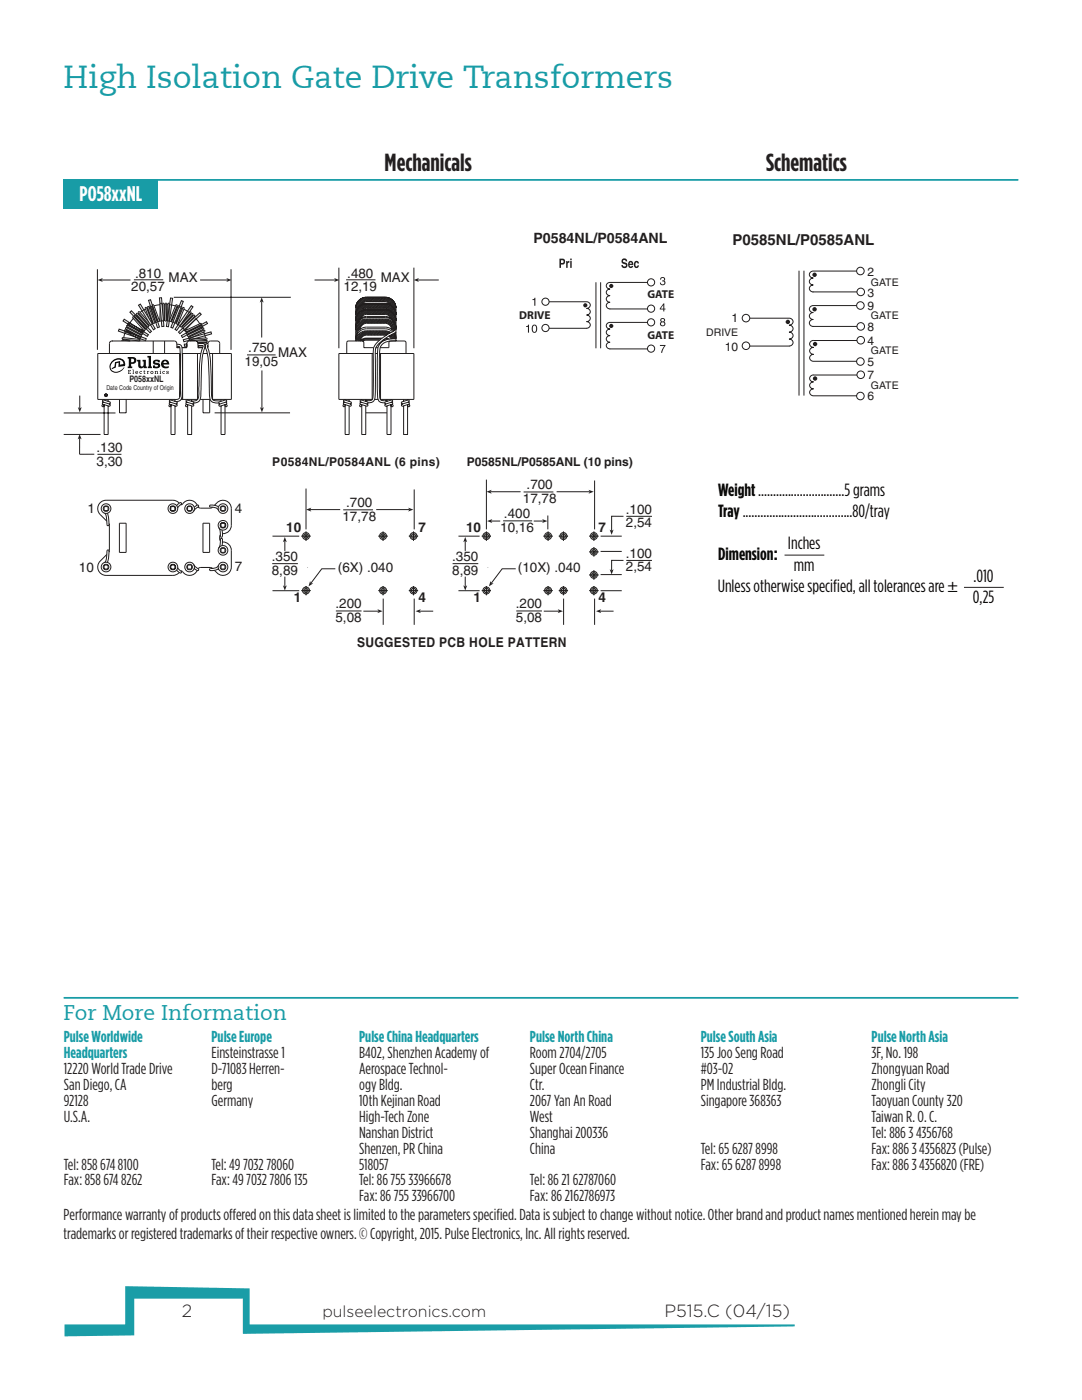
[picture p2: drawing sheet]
<svg xmlns="http://www.w3.org/2000/svg" width="216mm" height="279mm" viewBox="0 0 216 279" stroke-linecap="round" stroke-linejoin="round" font-family="sans-serif">
<path d="M12.9 264.3h12.1v-7.6l24.8 .4v7.2h108.8v.4l-110.1 1.5v-7h-21.7v7.3l-13.9 .2z" fill="#1a9da7"/>
<path d="M12.7 199.1h190.5" fill="none" stroke="#189ca6" stroke-width=".35"/>
<path d="M12.7 35.7h18.8v6h-18.8z" fill="#189ca6"/>
<path d="M28.4 35.9h174.8" fill="none" stroke="#189ca6" stroke-width=".35"/>
<g fill="none" stroke="#211e1e" stroke-width=".2">
<path d="M72.2 59.6l-1 1M72.7 59.4l-1.7 1.7M73 59.4l-2 2M73.1 59.4h3.8l-.9 .8M73.1 59.3h3.8M73.3 59.4l-2.3 2.3M73.6 59.4l-.9 .9M73.9 59.4l-.9 .8M74.2 59.4l-.9 .8M74.5 59.4l-.9 .8M74.8 59.4l-.9 .8M75.1 59.4l-.9 .8"/>
<path d="M75.4 59.4l-.9 .8M75.7 59.4l-.9 .8M76 59.4l-.9 .8M76.3 59.4l-.9 .8M76.6 59.4l-.9 .8M77.1 59.4l-.8 .8M77.4 59.4l-.8 .8M77.6 59.5l-.7 .7h-3.8M77.8 59.6l-.7 .7M78 59.7l-.6 .6M78.2 59.8l-.6 .6M78.3 60l-.6 .6"/>
<path d="M27.8 62.2l2.2 2.5v.2h-.2M29 61.5l1.1 3.2M29.3 61.4l1.1 3.1M29.4 61.3l1.2 3.2M29.7 61.3l1.1 3M30 61.3l-.2 .1M30.2 61.1l-.1-.1-.2 .1M71 63.8h.1M71 64.9v.1M71 63.4v.1M71 67h.1M71 62.2v.1"/>
<path d="M71.1 64.5l-.1 .2M71.2 63l-.2 .2M71.2 66.5l-.2 .2M71.2 61.8l-.2 .2M71.8 66.5l-.4 .4M71.8 62.3l-.4 .4M71.9 64.1l-.5 .4M71.9 67.9l-.2 .2M71.9 65.5l-.9 .9M72 61l-.7 .7M72.5 66.1l-1.4 1.4M72.5 62l-1.4 1.4"/>
<path d="M72.5 63.8l-1.4 1.3M72.5 60.8l-1.4 1.4M72.8 66l-1.8 1.9M72.8 61.9l-1.8 1.9M72.8 63.7l-1.8 1.8M72.9 60.7l-1.9 1.9M73.1 60.7h3.8M73.1 64.5h3.8M73.1 63.7h3.8M73.1 62.8h3.8M73.1 61.5h3.8M73.1 66.9h3.8"/>
<path d="M73.1 60.6h3.8M73.1 61.7h3.8M73.1 61.8h3.8M73.1 63.2h3.8M73.1 63.4h3.8M73.1 65.3h3.8M73.1 65.6h3.8M73.2 63.7l-2.2 2.1M73.2 60.7l-2.2 2.2M73.4 66l-2 2.1M73.5 63.7l-2.5 2.4M73.5 61.9l-2.5 2.5"/>
<path d="M73.5 60.7l-1.1 1.1M73.7 66l-.9 .9M73.7 63.7l-.8 .8M73.7 61.9l-.9 .9M73.8 60.7l-.9 .9M74 66l-.8 .9M74 61.9l-.8 .9M74 63.7l-.8 .8M74.1 60.7l-.9 .8M74.3 66l-.8 .9M74.3 61.9l-.8 .9M74.3 63.7l-.8 .8"/>
<path d="M74.4 60.7l-.9 .8M74.6 66l-.8 .9M74.6 63.7l-.8 .8M74.6 61.9l-.8 .9M74.7 60.7l-.9 .8M74.9 66l-.8 .9M74.9 61.9l-.8 .9M74.9 63.7l-.8 .8M75 60.7l-.9 .8M75.2 66l-.8 .9M75.2 61.9l-.8 .9M75.2 63.7l-.8 .8"/>
<path d="M75.3 60.7l-.9 .8M75.5 66l-.9 .9M75.5 63.7l-.8 .8M75.5 61.9l-.9 .9M75.6 60.7l-.9 .8M75.7 70.5h6.9M75.8 66l-.9 .9M75.8 61.9l-.9 .9M75.8 63.7l-.8 .8M75.8 69.4h1.8M75.8 69.4l-.1 2.2v6.4a3 3 0 0 0 .3 1.9l.8 .1M75.8 60.7l-.8 .8"/>
<path d="M75.9 79.7h6.7M76.1 66l-.9 .9M76.1 61.9l-.9 .9M76.1 63.7l-.9 .8M76.1 60.7l-.8 .8M76.4 66l-.9 .9M76.4 63.7l-.9 .8M76.4 61.9l-.9 .9M76.4 67.9h.5M76.4 60.7l-.8 .8M76.7 66l-.9 .9M76.7 61.9l-.9 .9"/>
<path d="M76.7 63.7l-.9 .8M76.7 60.7l-.8 .8M76.9 66h-3.7l-2.1 2.1M76.9 61.9h-3.7l-2.2 2.2M77 61.9l-.9 .9M77 66l-.9 .9M77 63.7l-.9 .8M77 60.7l-.8 .8M77.2 61.9l-.8 .9M77.2 66.1l-.8 .8M77.2 63.7l-.8 .8M77.3 60.7l-.8 .8"/>
<path d="M77.5 62l-.8 .8M77.5 66.1l-.8 .8M77.5 63.8l-.8 .7M77.5 60.8l-.7 .7M77.7 62.1l-.7 .7M77.7 66.2l-.7 .7M77.7 63.8l-.7 .7M77.7 60.9l-.7 .7M77.9 66.9l-.3 .2M77.9 63.9l-.7 .7M77.9 62.2l-.7 .6M77.9 66.3l-.3 .3"/>
<path d="M77.9 61l-.6 .6M78.1 62.3l-.7 .6M78.1 64l-.6 .7M78.1 61.1l-.6 .6M78.2 62.4l-.6 .6M78.2 64.2l-.6 .6M78.3 61.2l-.6 .6M78.4 62.5l-.6 .7M78.4 66.7l-.6 .6M78.4 64.3l-.6 .6M78.4 61.4l-.6 .6M78.5 60.1l-.6 .6"/>
<path d="M78.5 66.8l-.6 .6M78.5 62.7l-.6 .6M78.5 64.5l-.6 .6M78.5 61.5l-.5 .6M78.6 60.3l-.6 .6M78.7 67l-.7 .6M78.7 64.6l-.7 .7M78.7 62.9l-.7 .6M78.7 61.7l-.5 .5M78.7 60.5l-.5 .5M78.8 63.1l-.6 .5M78.8 64.8l-.7 .7"/>
<path d="M78.8 67.2l-.5 .4M78.8 61.9l-.5 .4M78.8 60.6l-.5 .6M78.9 63.3l-.5 .5M78.9 67.4l-.3 .2M78.9 65l-.7 .7M78.9 60.9l-.4 .4M78.9 63.5l-.4 .4M78.9 65.3l-.6 .6M78.9 62.3l-.3 .3M79 61.1l-.4 .4M79 65.5l-.5 .5"/>
<path d="M79 63.7l-.4 .4M79 65.2h.1M79 61.4l-.3 .2M79 65.7l-3.1 2-.9 .9a2.41 2.41 0 0 0-.5 2v1.2a37.6 37.6 0 0 1-.2 7.9l-.9 .3M79 66.2l-.3 .3a7.8 7.8 0 0 0-3.7 2.9l-.1 8.8a2.86 2.86 0 0 1-.4 1.9l-.4 .2-.7 .1M79 67.6h-.6a2.63 2.63 0 0 0-3.1 2.5v8.5a1.39 1.39 0 0 0 1 1.8h.5M79 68h-.5a2.52 2.52 0 0 0-2.7 1.4M79 62.8l-.2 .2M79 61.9l-.5 .6M79 64.6l-.1 .1M79 62.5l-.3 .3M79 64l-.3 .3"/>
<path d="M79 64.3l-.2 .2M79 64.9h.1M79 63.1l-.1 .1M79 63.4v.1M79 63.7h.1M79 61.6l-.2 .2M79 62.2v.1M73 82.4h4.2M20.8 112.8h.8v.8h-.8zM20.8 101.1h.8v.8h-.8zM20.9 102.4l.3 .5 .1 1.8 .4 .2 .1-.2-.1-1.4-.3-.9M21.3 110.7l-1.3 1.3a1.67 1.67 0 0 0-.4 1.8 1.67 1.67 0 0 0 1.6 1h13.3l.7-.1 .6-.4"/>
<path d="M21.4 112.2l.3-.9 .1-1.3-.1-.2-.4 .1-.1 1.8-.3 .6M21.8 104.5v5.7M23.8 104.4h1.4v5.8h-1.4zM34.1 112.8h.8v.8h-.8zM34.1 101.1h.8v.8h-.8zM35.2 100.9l.7-.6h.2a.47 .47 0 0 1-.4 .7l-.2 .4M35.5 113.3l.7 .9-.1 .1h-.2l-.7-.5M35.8 100.4l-.6-.4-.7-.2h-13.3a1.67 1.67 0 0 0-1.6 1.1 1.67 1.67 0 0 0 .4 1.8l1.3 1.3M36.1 100.7h.2a1.74 1.74 0 0 1 3 .1M37.4 112.8h.8v.8h-.8zM37.4 101.1h.8v.8h-.8zM38.7 112.7l.3 .5a.65 .65 0 0 1 .6 .6l-.3 .1-.5-.4"/>
<path d="M38.8 101.2l.5-.4h.2l.1 .2-.9 1M39.3 113.9a1.74 1.74 0 0 1-3 .1l-.2-.1M39.5 101.2l.5 .2h1.9l.5-.2M40.5 104.4h1.3v5.8h-1.3zM42.4 113.4v.1M42.4 113.4l-.5-.1h-1.9l-.5 .2M42.8 100.8a1.8 1.8 0 0 1 1.6-1 1.8 1.8 0 0 1 1.7 1.1l.1 .6M43.6 101.2l-.8-.3h-1v.2l.2 .1h.4a1.24 1.24 0 0 1 1.2 .7M43.6 112.8a1.43 1.43 0 0 1-1.6 .7l-.2 .1 .2 .3 .8-.1 .8-.3M43.6 105.3l.3 .6 .2 1.3h.2l.1-.2-.1-1.2M44 106.7l-.2 .5 .2 .7M44.1 101.1h.8v.8h-.8z"/>
<path d="M44.1 109.4h.8v.8h-.8zM44.1 112.8h.8v.8h-.8zM44.1 104.4h.8v.8h-.8zM44.3 108.9l.1-1.2-.2-.2-.2 .1-.1 1.1-.3 .7M44.4 108.2a1.69 1.69 0 0 1 1.8 1.6v3.4a1.66 1.66 0 0 1-1.1 1.5 1.66 1.66 0 0 1-1.8-.4l-.5-.5M46.2 104.8a1.69 1.69 0 0 1-1.8 1.7M46.2 101.5v3.3z"/>
<circle cx="21.2" cy="113.2" r=".56"/>
<circle cx="21.2" cy="101.5" r=".56"/>
<circle cx="21.2" cy="101.5" r=".97"/>
<circle cx="21.2" cy="113.2" r=".97"/>
<circle cx="34.5" cy="113.2" r=".56"/>
<circle cx="34.5" cy="101.5" r=".56"/>
<circle cx="34.5" cy="101.5" r=".97"/>
<circle cx="34.5" cy="113.2" r=".97"/>
<circle cx="37.8" cy="113.2" r=".97"/>
<circle cx="37.8" cy="101.5" r=".97"/>
<circle cx="37.8" cy="113.2" r=".56"/>
<circle cx="37.8" cy="101.5" r=".56"/>
<circle cx="44.5" cy="104.8" r=".56"/>
<circle cx="44.5" cy="109.8" r=".56"/>
<circle cx="44.5" cy="101.5" r=".97"/>
<circle cx="44.5" cy="113.2" r=".56"/>
<circle cx="44.5" cy="113.2" r=".97"/>
<circle cx="44.5" cy="101.5" r=".56"/>
<circle cx="44.5" cy="104.8" r=".97"/>
<circle cx="44.5" cy="109.8" r=".97"/>
</g>
<path d="M29.6 59.9l.4-.1 1.8 5.5-.4 .1z" fill-rule="evenodd" fill="#e8e8e9"/>
<path d="M29.6 59.9l.4-.1 1.8 5.5-.4 .1z" fill="none" stroke="#211e1e" stroke-width=".2"/>
<path d="M27.6 60.9l.4-.2 3 4.9-.4 .2z" fill-rule="evenodd" fill="#e8e8e9"/>
<path d="M27.6 60.9l.4-.2 3 4.9-.4 .2z" fill="none" stroke="#211e1e" stroke-width=".2"/>
<path d="M25.9 62.3l.3-.3 4 4.1-.3 .3z" fill-rule="evenodd" fill="#e8e8e9"/>
<g fill="none" stroke="#211e1e" stroke-width=".2">
<path d="M20.8 79.7v.1M21.6 79.7v.4M21.8 68.6v1.9M22.3 68.1h12.5M23.8 79.7v2.7h1.4v-2.7M25.9 62.3l.3-.3 4 4.1-.3 .3zM26.5 63.4v-.1l.2-.1 2.2 2.5M26.9 63.1l2.2 2.5M27.1 62.9l2.2 2.5M27.2 62.7l2.2 2.6M27.5 62.6l2.1 2.4M27.6 62.4l2.2 2.5"/>
<path d="M36 70.5h-16.5v9.2h15.4M12.7 86.7h7.4M12.7 82.4h10.3M20.5 80.8h.2l.1 .2-.1 .1h-.3zM20.8 80.8v5.9h.8v-5.7M21.9 80.2l.1 .3-.2 .1 .2 .2-.1 .2-.2 .1-1.1-.4-.2-.2 .1-.2h.2M21.9 80.2l-1.2-.4-.2 .1 .1 .3 1.2 .4"/>
</g>
<path d="M23.8 65.7l5.4 1.9-.2 .4-5.4-1.9z" fill-rule="evenodd" fill="#e8e8e9"/>
<path d="M22.5 68.1a.54 .54 0 0 0-.7 .5M23.8 65.7l5.4 1.9-.2 .4-5.4-1.9zM24.9 66.1l2.9 1.6M25 66.2l-.3 1.2M25 65.8l2.9 1.6M25.1 65.7l3 1.5 .1-.1v-.2" fill="none" stroke="#211e1e" stroke-width=".2"/>
<path d="M24.8 63.7l4.8 3.1-.2 .3-4.8-3z" fill-rule="evenodd" fill="#e8e8e9"/>
<g fill="none" stroke="#211e1e" stroke-width=".2">
<path d="M24.3 68.1l.2-.2 1.5 .2M24.4 67.4l3.4 .3 .1 .3h-.1l-3.3-.3zM24.6 67.7v.2M24.8 63.7l4.8 3.1-.2 .3-4.8-3zM25 65.8l-.2 .2 .1 .1M25.1 65.7v-.3h.1l3 1.5M25.2 65.7l-.1 .2M25.3 65l.2-.1 2.9 1.6v.2l-.1 .1-3-1.6zM25.4 65.3l-.1 .2M25.5 64.5h.2l2.9 1.5 .1 .3-3.1-1.6zM25.7 64.8l-.1 .2M26.5 63.4l2.2 2.6"/>
<path d="M26.6 63.5l-.8 1.1M27 63.2l-.2 .1M27.1 62.9h-.2v.2M27.3 62.8l-.1 .2M27.5 62.6l-.2-.1-.1 .2M27.7 62.5l-.2 .2M27.7 68v.1M27.8 62.2h-.1l-.1 .2M28 67.2v.4l-.2 .1M28.2 66.7l-.1 .2M28.5 66.3l-.1 .2M28.7 65.9l-.1 .1"/>
<path d="M29 65.6l-.1 .3-.2 .1M29 61.7l-1 .6M29.3 61.4h-.3v.1M29.3 65.4v.2h-.2M29.4 65.2l-.2 .1M29.5 61.5l-.2 .1M29.6 65v.3h-.2M29.7 61.3l-.1-.1-.2 .1M29.8 64.9l-.2 .1M29.9 61.1l1.1 3.2M30.2 61.1l1.1 3M30.4 61l1.1 3.1"/>
<path d="M30.7 60.9l1.1 3.1M32 60.6l-.1 3.4M32.3 60.7l-.1 3.2M32.5 60.6l-.1 3.4M32.8 60.7l-.1 3.2M33 60.6l-.1 3.4M33.3 60.6l-.1 3.3M33.8 79.9l.3-.1 1.1 .4 .2 .2-.1 .2-1.4-.4zM34.1 79.7v.1M35.1 60.9l-1.3 3.1M35.3 68.7l.6 .1a1.35 1.35 0 0 1 .4 1.5l.1 4.1a22.2 22.2 0 0 1-.2 5.3l-.7 .4h-.6v-.4h.5a1.11 1.11 0 0 0 .5-1.3 59.8 59.8 0 0 0-.1-9.2l-.5-.1M35.3 61l-1.2 3.1"/>
<path d="M35.5 61.1l-1.2 3.1M35.8 61.2l-1.2 3M35.9 70.5v8.7M36 61.2l-1.3 3.1M36.1 79.7h3.3M36.3 61.4l-1.3 3M36.4 70.5v9.2M36.5 61.4l-1.3 3.1M36.8 61.6l-1.3 3M37.4 79.7v.1M37.9 62.3l-2.3 2.4M38.1 62.5l-2.3 2.4"/>
<path d="M38.2 79.7v.4M38.3 62.6l-2.3 2.4M38.5 62.8l-2.3 2.4M38.6 62.9l-2.3 2.4M38.8 63.2l.1 .2M38.8 63.1l-2.2 2.4M39.2 63.5v-.2h-.2l-2.3 2.4M39.4 70.5v9.2M39.5 68.9h.9l.1 .2a11.2 11.2 0 0 0-.7 5.3l-.1 3.6a2.2 2.2 0 0 1-.4 1.8l-.4 .2h-.7M39.9 79.7h2M40.4 68.5a.56 .56 0 0 1 .5 .8 22.1 22.1 0 0 0-.8 7.7v1.3a2.05 2.05 0 0 1-.8 2l-.6 .1M41.5 68.9l-.1 .3a15.8 15.8 0 0 1 .7 6l.1 2.4a3.2 3.2 0 0 0 .3 2.3l1.6 .1"/>
<path d="M41.5 68.5a.61 .61 0 0 0-.5 1 18.8 18.8 0 0 1 .7 6.5l.1 1.6a4.6 4.6 0 0 0 .3 2.4l.3 .3 1.3 .1M41.8 79.7v2.7h-1.3v-2.7M44.1 79.7v.4M44.9 79.7v.1M46.2 70.5v9.2h-3.8v-9.2M67.6 70.5v9.2h6.7M68.9 79.7v.1M69.7 79.7v.4M71.9 79.9l.2-.1 1.2 .4 .1 .2v.2l-1.4-.4zM72.2 79.7v.1M73 79.7v.4M73 79.9l.4 .1"/>
<path d="M74.3 70.5v9.2M74.8 79.7h.7M75.9 70.5v9.2M33.8 80.8h.3l-.1 .3h-.2zM34 80.3h-.2v.2l.1 .2 1.2 .4 .2-.1 .1-.2-.3-.2M34.1 80.8v5.9h.8v-5.7M37.1 80.8h.2l.2 .2-.2 .1h-.3zM37.4 80.3h-.2l-.1 .2 .1 .2 1.2 .4 .2-.1 .1-.2-.3-.2M37.4 80.8v5.9h.8v-5.7M38.5 80.2l.2 .3-.3 .1M38.6 80.2l-1.2-.4-.3 .1 .2 .3 1.1 .4M43.7 80.3l1.3-.5 .2 .2-.1 .2-1.2 .4h-.1z"/>
<path d="M44.9 80.8v5.9h-.8v-5.7M45 80.8h.2a.21 .21 0 0 1 .1 .2 .21 .21 0 0 1-.2 .2l-.1-.1zM45 80.3h.2l.1 .2-.2 .2-1.3 .3-.1-.3 .2-.1M68.5 80.8h.3v.3h-.2zM68.8 80.3h-.2l-.1 .2 .2 .2 1.2 .4 .2-.1v-.2l-.3-.2h.3v-.2l-.1-.2-1.2-.4a.22 .22 0 0 0-.3 .2 .22 .22 0 0 0 .2 .2l1.1 .4M68.9 80.8v5.9h.8v-5.7M71.8 80.8h.3v.3h-.2zM72.1 80.3h-.2l-.1 .2 .2 .2 1.1 .4 .3-.1v-.2l-.2-.2M72.2 80.8v5.9h.8v-5.7"/>
</g>
<path d="M35.6 66.3l4.3-3.9 .3 .3-4.3 3.9z" fill-rule="evenodd" fill="#e8e8e9"/>
<path d="M35.6 66.3l4.3-3.9 .3 .3-4.3 3.9z" fill="none" stroke="#211e1e" stroke-width=".2"/>
<path d="M38.2 61l.3 .2-3.2 4.8-.4-.3z" fill-rule="evenodd" fill="#e8e8e9"/>
<path d="M38.2 61l.3 .2-3.2 4.8-.4-.3z" fill="none" stroke="#211e1e" stroke-width=".2"/>
<path d="M36.2 60l.4 .1-2.1 5.4-.4-.2z" fill-rule="evenodd" fill="#e8e8e9"/>
<path d="M36.2 60l.4 .1-2.1 5.4-.4-.2z" fill="none" stroke="#211e1e" stroke-width=".2"/>
<path d="M34 59.5h.4l-.8 5.7h-.4z" fill-rule="evenodd" fill="#e8e8e9"/>
<path d="M34 59.5h.4l-.8 5.7h-.4z" fill="none" stroke="#211e1e" stroke-width=".2"/>
<path d="M31.8 59.4h.4l.5 5.7-.4 .1z" fill-rule="evenodd" fill="#e8e8e9"/>
<path d="M31.8 59.4h.4l.5 5.7-.4 .1zM33.5 60.6l-.1 3.4M33.8 60.7l-.1 3.2" fill="none" stroke="#211e1e" stroke-width=".2"/>
<path d="M36.6 67.8l5.5-1.6 .1 .4-5.5 1.6z" fill-rule="evenodd" fill="#e8e8e9"/>
<g fill="none" stroke="#211e1e" stroke-width=".2">
<path d="M30.6 64.4l-.2 .3h-.4M30.6 68.1v2.4M30.8 64.3l-.1 .2h-.1M31 64.2l-.2 .1M31.3 64.1v.2h-.3M31.5 64.1h-.2M31.8 64v.1h-.3M31.9 64h-.1M32.4 63.9l-.3 .2-.2-.1M32.7 63.9l-.1 .2-.2-.1M32.7 63.9h.2M32.8 68.1v2.4"/>
<path d="M33.4 64l.9 .1M33.4 63.9l-.3 .2-.2-.1M34.3 64.2v.1l.3-.1M34.6 64.2l.2 .1M34.7 64.3l.2 .2h.3M34.8 68.1a.75 .75 0 0 1 .5 1v.3h.6M35.2 64.5l.2 .2 .1-.1M35.3 69.4h.6M35.5 64.6l.1 .1M35.6 64.7v.1l.2 .1M36.4 70.5h3.7M36.6 67.8l5.5-1.6 .1 .4-5.5 1.6z"/>
<path d="M40.5 70.5h.9M40.6 65.7l-3 1.4h-.1v-.2M40.7 66.2l.3 1.3M40.7 65.9l-3 1.4M40.8 66.2l-3 1.4M42 68.1l-.4 .2-.1 .3"/>
</g>
<path d="M36.2 67l5-2.8 .2 .4-5 2.8z" fill-rule="evenodd" fill="#e8e8e9"/>
<path d="M36.2 67l5-2.8 .2 .4-5 2.8zM37.8 68.1h1.2M41.2 67.4l-3.4 .3M41.2 67.7l-3.3 .3" fill="none" stroke="#211e1e" stroke-width=".2"/>
<path d="M36.8 68.7h.5v.4h-.5z" fill-rule="evenodd" fill="#e8e8e9"/>
<g fill="none" stroke="#211e1e" stroke-width=".2">
<path d="M19.4 53.7v16.1M34.7 59.3h23.3M46.1 53.7v16.1M67.6 53.4v16.1M73.1 59.4a2.14 2.14 0 0 0-2.1 2.1M76.9 59.4a2.15 2.15 0 0 1 2.1 2.1M82.6 53.4v16.1M30.4 61.1l-.2 .1M30.7 60.9l-.2-.1-.1 .2M32 60.8l-1.3 .2M32 60.6l.2-.1 .1 .2M32.5 60.6l.1-.1 .2 .2"/>
<path d="M32.5 60.8h-.2M32.7 60.8h.3M33 60.6l.2-.1 .1 .1M33.3 60.8h.2M33.5 60.6l.1-.1 .2 .2M33.8 60.8l1.2 .3M35.1 60.9l.2-.1v.2M35.3 61.1l.2 .1M35.5 61.1l.3-.1v.2M35.8 61.3l.2 .1M35.8 64.8l.2 .2M36 65l.1 .2h.1"/>
<path d="M36 61.2h.1l.2 .2M36.2 61.5l.2 .1M36.2 65.2l.2 .1M36.3 69.4h1M36.3 65.3v.2h.3M36.5 61.4h.1l.2 .2M36.6 65.5l.1 .2M36.7 61.7l1.1 .7M36.7 65.7v.2h.3M36.8 68.7h.5v.4h-.5zM36.9 65.9l.1 .1M37 66v.2h.2"/>
<path d="M37 66l3.2-1.4-.1 .2-2.9 1.4M37.2 66.2l.1 .2M37.2 66.4l3-1.4 .2 .1-3 1.6h-.2zM37.4 66.6l.1 .2M37.6 67.1l.1 .2M37.7 67.3v.2l.1 .1M37.8 68.1l-.4 .2-.1 1.1h-1M37.8 67.6v.1M37.8 67.7l-.1 .1 .2 .3M37.9 62.3h.2v.2M38 62.5l.2 .2M38.3 62.6h.1l.1 .2"/>
<path d="M38.4 62.9l.2 .1M38.6 62.9h.2v.2M39 68.1a.74 .74 0 0 1 .5 1v.3M39.1 63.6l.8 1M39.2 68.1l2.1-.1-.1 .2-1.7 .2M39.2 63.5l-2.2 2.4M39.5 69.4h.9M40 64.9l.1 .1M40.3 65.3l.1 .2M40.4 68.5l-.9 .1 1.9-.1M40.5 69.3l-1 .1M40.5 65.8l.1 .2"/>
<path d="M40.5 69l-1 .1M40.6 65.7v-.2l-.1-.1-3 1.5M40.7 65.9l.2 .1-.1 .2M40.9 69.4h.1M40.9 69h.1M41 69.3h-.1M41.1 67.7v.2M41.1 68.2v.2M41.2 67.4l.1 .2-.1 .1M41.4 69v.2M41.5 68.6l-.1 .8M41.8 70.5h4.4"/>
<path d="M42 68.1h1.4l.3 .1 .1 .3v2M67.6 70.5h6.9M71 61.5a2.15 2.15 0 0 1 2.1-2.2 2.2 2.2 0 0 0-2.1 2.2M71 61.5v6.6a2.15 2.15 0 0 1 2.1-2.1M73.1 61.7a2.15 2.15 0 0 0-2.1 2.2M73.1 61.8a2.14 2.14 0 0 0-2.1 2.2M73.1 63.2a2.15 2.15 0 0 0-2.1 2.1M73.1 63.4a2.15 2.15 0 0 0-2.1 2.1M73.1 61.9a2.15 2.15 0 0 0-2.1 2.1M73.1 62.8a1.26 1.26 0 0 0-1.1 .7M73.1 63.7a2.14 2.14 0 0 0-2.1 2.1M73.1 65.3a2.14 2.14 0 0 0-2.1 2.1"/>
<path d="M73.1 65.6a2.16 2.16 0 0 0-2.1 2.1M73.1 66.9a1.28 1.28 0 0 0-1.2 1.2M73.1 64.5a1.29 1.29 0 0 0-1.2 1.2M73.1 60.6a2.15 2.15 0 0 0-2.1 2.1M73.1 60.6a2.15 2.15 0 0 0-2.1 2.2M73.1 60.7a2.15 2.15 0 0 0-2.1 2.1M73.1 60.2a1.28 1.28 0 0 0-1.1 .7M73.1 61.5l-.5 .1-.4 .4M74.6 69.4h-2v-1l-.3-.3h-2.8l-.3 .3v2.1M74.9 70.5h.4M75 69.4h.4M75.7 67.9h-2.6l-.8 .2"/>
<path d="M76 67.7h-3.2l-.9 .4M76.3 67.5h-3.5l-.9 .4M76.7 67.7h.6M76.9 61.7a2.16 2.16 0 0 1 2.1 2.2M76.9 61.8a2.15 2.15 0 0 1 2.1 2.2M76.9 63.2a2.16 2.16 0 0 1 2.1 2.1M76.9 63.4a2.16 2.16 0 0 1 2.1 2.1M76.9 61.9a2.16 2.16 0 0 1 2.1 2.1M76.9 62.8a1.29 1.29 0 0 1 1.1 .7M76.9 63.7a2.15 2.15 0 0 1 2.1 2.1M76.9 65.3l.7 .1 .9 .7M76.9 65.6a2.18 2.18 0 0 1 1.4 .6"/>
<path d="M76.9 66l1.1 .4M76.9 66.9h.2M76.9 64.5a1.3 1.3 0 0 1 1.2 1.2M76.9 60.6a2.16 2.16 0 0 1 2.1 2.1M76.9 60.6a2.16 2.16 0 0 1 2.1 2.2M76.9 60.2a1.27 1.27 0 0 1 1.1 .7M76.9 60.7a2.16 2.16 0 0 1 2.1 2.1M76.9 61.5l.5 .2 .4 .3M77 67.5l.7 .2M77.2 79.7v.4M77.2 79.9l-.4 .1M77.6 67.1l.4 .5"/>
<path d="M77.6 69.4v-1.1l.2-.2h3l.2 .3v2.1M77.7 68.1h.1M78 79.7v.1M78.1 68v.1M78.4 66.7l.5 .9M78.6 66.5l.4 1.2M78.8 66.5l.2 .8M79 61.5a2.16 2.16 0 0 0-2.1-2.2 2.21 2.21 0 0 1 2.1 2.2M79 61.5v6.6M79 66.6l-.2 .3M79 66.4l-.3 .3M79 67l-.1 .1"/>
<path d="M79 67.2l-.1 .1M79 67.5h.1M80.5 79.7v.4M81.3 79.7v.1M82.6 70.5v9.2M15.9 87.4v3.3M42.8 82.4h15.1M76.8 80.3l1.3-.5 .3 .3-.2 .1-1.2 .4h-.1zM78 80.8v5.9h-.8v-5.7M78.1 80.8h.3l-.1 .3h-.2zM78.1 80.3h.2l.1 .2-.2 .2-1.3 .3-.1-.2 .2-.2M80.1 80.3l1.3-.5 .3 .2-.2 .2-1.1 .4h-.2z"/>
<path d="M81.3 80.8v5.9h-.8v-5.7M81.4 80.3h.2l.1 .2-.2 .2-1.3 .3-.1-.3 .3-.1M81.4 80.8h.2l.2 .2-.2 .1h-.2z"/>
</g>
<path d="M15.9 86.6l.4 1.1-.4-.3-.4 .3z" fill-rule="evenodd" fill="#211e1e"/>
<path d="M15.9 78.9v2.6M18.8 90.6l-2.9 .1" fill="none" stroke="#211e1e" stroke-width=".2"/>
<path d="M15.5 81.3l.4 .2 .4-.2-.4 1z" fill-rule="evenodd" fill="#211e1e"/>
<path d="M52.3 73.9v7.6M19.4 90.7h4.8" fill="none" stroke="#211e1e" stroke-width=".2"/>
<path d="M51.9 81.3l.4 .2 .4-.2-.4 1z" fill-rule="evenodd" fill="#211e1e"/>
<path d="M49.3 70.8h5.7M52.2 60.1v7.3" fill="none" stroke="#211e1e" stroke-width=".2"/>
<path d="M52.2 59.3l.4 1.1-.4-.3-.4 .3z" fill-rule="evenodd" fill="#211e1e"/>
<path d="M39.9 55.9h5.5" fill="none" stroke="#211e1e" stroke-width=".2"/>
<path d="M45.2 55.5l1 .4-1 .4 .2-.4z" fill-rule="evenodd" fill="#211e1e"/>
<path d="M20.3 55.9h5.7" fill="none" stroke="#211e1e" stroke-width=".2"/>
<path d="M19.5 55.9l1-.4-.2 .4 .2 .4z" fill-rule="evenodd" fill="#211e1e"/>
<path d="M26.7 55.8h5.9M62.8 55.9h4.1" fill="none" stroke="#211e1e" stroke-width=".2"/>
<path d="M66.7 55.5l1 .4-1 .4 .2-.4z" fill-rule="evenodd" fill="#211e1e"/>
<path d="M83.3 55.9h4.3" fill="none" stroke="#211e1e" stroke-width=".2"/>
<path d="M82.6 55.9l1-.4-.3 .4 .3 .4z" fill-rule="evenodd" fill="#211e1e"/>
<g fill="none" stroke="#211e1e" stroke-width=".2">
<path d="M69.1 55.8h5.8M20.9 78.7v.3M21 78.7h.3l.1 .2-.1 .2-.4-.1zM21 78.6v.5M21.1 78.6v.5M21.2 78.6v.5M21.3 78.6v.5M21.3 78.7v.4M21.4 78.8v.2M61.1 97.5v8.1M82.6 97.7v7.9M54.4 107h5.3"/>
<path d="M54.4 117.9h5.3M82.6 119.5v5.2"/>
</g>
<path d="M61.4 113.3h.1M83.7 122h2.7" fill="none" stroke="#211e1e" stroke-width=".2"/>
<path d="M82.9 122l1.1-.4-.3 .4 .3 .4z" fill-rule="evenodd" fill="#211e1e"/>
<path d="M72.5 122h3.1" fill="none" stroke="#211e1e" stroke-width=".2"/>
<path d="M75.3 121.6l1 .4-1 .4 .3-.4z" fill-rule="evenodd" fill="#211e1e"/>
<path d="M61.9 101.7h6M67 121.9h5.1" fill="none" stroke="#211e1e" stroke-width=".2"/>
<path d="M61.1 101.7l1-.4-.2 .4 .2 .4z" fill-rule="evenodd" fill="#211e1e"/>
<path d="M75.1 101.7h6.6" fill="none" stroke="#211e1e" stroke-width=".2"/>
<path d="M81.4 101.3l1.1 .4-1.1 .4 .3-.4z" fill-rule="evenodd" fill="#211e1e"/>
<path d="M56.8 115.1v2" fill="none" stroke="#211e1e" stroke-width=".2"/>
<path d="M56.4 116.8l.4 .3 .4-.3-.4 1.1z" fill-rule="evenodd" fill="#211e1e"/>
<path d="M56.8 107.9v2" fill="none" stroke="#211e1e" stroke-width=".2"/>
<path d="M56.8 107.2l.4 1-.4-.3-.4 .3z" fill-rule="evenodd" fill="#211e1e"/>
<path d="M66.9 113.5h-2.7l-2.2 2.9" fill="none" stroke="#211e1e" stroke-width=".2"/>
<path d="M61.9 116l.1 .4h.5l-.9 .6z" fill-rule="evenodd" fill="#211e1e"/>
<circle cx="61.1" cy="107" r=".7" fill="#d1d2d3"/>
<circle cx="61.1" cy="107" r=".7" fill="none" stroke="#211e1e" stroke-width=".2"/>
<circle cx="61.1" cy="107" r=".43" fill="#fff"/>
<g fill="none" stroke="#211e1e" stroke-width=".2">
<path d="M60.1 107h1.9M61.1 106.1v1.8"/>
<circle cx="61.1" cy="107" r=".43"/>
</g>
<path d="M60.1 107h1.9M61.1 106.1v1.8" fill="none" stroke="#1fa74f" stroke-width=".2"/>
<circle cx="76.4" cy="107" r=".7" fill="#d1d2d3"/>
<circle cx="76.4" cy="107" r=".7" fill="none" stroke="#211e1e" stroke-width=".2"/>
<circle cx="76.4" cy="107" r=".43" fill="#fff"/>
<g fill="none" stroke="#211e1e" stroke-width=".2">
<path d="M75.5 107h1.9M76.4 106.1v1.8"/>
<circle cx="76.4" cy="107" r=".43"/>
</g>
<path d="M75.5 107h1.9M76.4 106.1v1.8" fill="none" stroke="#1fa74f" stroke-width=".2"/>
<circle cx="82.5" cy="107" r=".7" fill="#d1d2d3"/>
<circle cx="82.5" cy="107" r=".7" fill="none" stroke="#211e1e" stroke-width=".2"/>
<circle cx="82.5" cy="107" r=".43" fill="#fff"/>
<g fill="none" stroke="#211e1e" stroke-width=".2">
<path d="M81.6 107h1.8M82.5 106.1v1.8"/>
<circle cx="82.5" cy="107" r=".43"/>
</g>
<path d="M81.6 107h1.8M82.5 106.1v1.8" fill="none" stroke="#1fa74f" stroke-width=".2"/>
<circle cx="61.1" cy="117.8" r=".7" fill="#d1d2d3"/>
<circle cx="61.1" cy="117.8" r=".7" fill="none" stroke="#211e1e" stroke-width=".2"/>
<circle cx="61.1" cy="117.8" r=".43" fill="#fff"/>
<g fill="none" stroke="#211e1e" stroke-width=".2">
<path d="M60.1 117.9h1.9M61.1 116.9v1.9"/>
<circle cx="61.1" cy="117.8" r=".43"/>
</g>
<path d="M60.1 117.9h1.9M61.1 116.9v1.9" fill="none" stroke="#1fa74f" stroke-width=".2"/>
<circle cx="76.4" cy="117.8" r=".7" fill="#d1d2d3"/>
<circle cx="76.4" cy="117.8" r=".7" fill="none" stroke="#211e1e" stroke-width=".2"/>
<circle cx="76.4" cy="117.8" r=".43" fill="#fff"/>
<g fill="none" stroke="#211e1e" stroke-width=".2">
<path d="M75.5 117.9h1.9M76.4 116.9v1.9"/>
<circle cx="76.4" cy="117.8" r=".43"/>
</g>
<path d="M75.5 117.9h1.9M76.4 116.9v1.9" fill="none" stroke="#1fa74f" stroke-width=".2"/>
<circle cx="82.5" cy="117.8" r=".7" fill="#d1d2d3"/>
<circle cx="82.5" cy="117.8" r=".7" fill="none" stroke="#211e1e" stroke-width=".2"/>
<circle cx="82.5" cy="117.8" r=".43" fill="#fff"/>
<g fill="none" stroke="#211e1e" stroke-width=".2">
<path d="M97.1 95.7v9.9M118.6 95.9v9.7M54.3 112.5h5.1M68.5 101.7h5.9M76.5 119.5v5.2M81.6 117.9h1.8M82.5 116.9v1.9M91.5 117.9h4.2M91.5 107h4.2M109.3 102.9v2.7M118.6 119.5v5.2"/>
<circle cx="82.5" cy="117.8" r=".43"/>
</g>
<path d="M81.6 117.9h1.8M82.5 116.9v1.9" fill="none" stroke="#1fa74f" stroke-width=".2"/>
<path d="M97.4 113.3h.1M119.7 122h2.7" fill="none" stroke="#211e1e" stroke-width=".2"/>
<path d="M118.9 122l1.1-.4-.3 .4 .3 .4z" fill-rule="evenodd" fill="#211e1e"/>
<path d="M108.5 122h3.1" fill="none" stroke="#211e1e" stroke-width=".2"/>
<path d="M111.3 121.6l1 .4-1 .4 .3-.4z" fill-rule="evenodd" fill="#211e1e"/>
<path d="M98 104h1.8M103 121.9h5.1" fill="none" stroke="#211e1e" stroke-width=".2"/>
<path d="M97.2 104l1-.4-.2 .4 .2 .4z" fill-rule="evenodd" fill="#211e1e"/>
<path d="M106.5 104h1.9" fill="none" stroke="#211e1e" stroke-width=".2"/>
<path d="M108.2 103.6l1 .4-1 .4 .2-.4z" fill-rule="evenodd" fill="#211e1e"/>
<path d="M97.9 98.1h6" fill="none" stroke="#211e1e" stroke-width=".2"/>
<path d="M97.1 98.1l1-.4-.2 .4 .2 .4z" fill-rule="evenodd" fill="#211e1e"/>
<path d="M111.1 98.1h6.6" fill="none" stroke="#211e1e" stroke-width=".2"/>
<path d="M117.4 97.7l1.1 .4-1.1 .4 .3-.4z" fill-rule="evenodd" fill="#211e1e"/>
<path d="M92.8 115.1v2" fill="none" stroke="#211e1e" stroke-width=".2"/>
<path d="M92.4 116.8l.4 .3 .4-.3-.4 1.1z" fill-rule="evenodd" fill="#211e1e"/>
<path d="M92.8 107.9v2" fill="none" stroke="#211e1e" stroke-width=".2"/>
<path d="M92.8 107.2l.4 1-.4-.3-.4 .3z" fill-rule="evenodd" fill="#211e1e"/>
<path d="M102.9 113.5h-2.7l-2.2 2.9M125 103h5.1" fill="none" stroke="#211e1e" stroke-width=".2"/>
<path d="M97.9 116l.1 .4h.5l-.9 .6z" fill-rule="evenodd" fill="#211e1e"/>
<circle cx="97.1" cy="107" r=".7" fill="#d1d2d3"/>
<circle cx="97.1" cy="107" r=".7" fill="none" stroke="#211e1e" stroke-width=".2"/>
<circle cx="97.1" cy="107" r=".43" fill="#fff"/>
<g fill="none" stroke="#211e1e" stroke-width=".2">
<path d="M96.1 107h1.9M97.1 106.1v1.8"/>
<circle cx="97.1" cy="107" r=".43"/>
</g>
<path d="M96.1 107h1.9M97.1 106.1v1.8" fill="none" stroke="#1fa74f" stroke-width=".2"/>
<circle cx="109.4" cy="107" r=".7" fill="#d1d2d3"/>
<circle cx="109.4" cy="107" r=".7" fill="none" stroke="#211e1e" stroke-width=".2"/>
<circle cx="109.4" cy="107" r=".43" fill="#fff"/>
<g fill="none" stroke="#211e1e" stroke-width=".2">
<path d="M108.4 107h1.9M109.4 106.1v1.8"/>
<circle cx="109.4" cy="107" r=".43"/>
</g>
<path d="M108.4 107h1.9M109.4 106.1v1.8" fill="none" stroke="#1fa74f" stroke-width=".2"/>
<circle cx="112.4" cy="107" r=".7" fill="#d1d2d3"/>
<circle cx="112.4" cy="107" r=".7" fill="none" stroke="#211e1e" stroke-width=".2"/>
<circle cx="112.4" cy="107" r=".43" fill="#fff"/>
<g fill="none" stroke="#211e1e" stroke-width=".2">
<path d="M111.5 107h1.8M112.4 106.1v1.8"/>
<circle cx="112.4" cy="107" r=".43"/>
</g>
<path d="M111.5 107h1.8M112.4 106.1v1.8" fill="none" stroke="#1fa74f" stroke-width=".2"/>
<circle cx="118.5" cy="107" r=".7" fill="#d1d2d3"/>
<circle cx="118.5" cy="107" r=".7" fill="none" stroke="#211e1e" stroke-width=".2"/>
<circle cx="118.5" cy="107" r=".43" fill="#fff"/>
<g fill="none" stroke="#211e1e" stroke-width=".2">
<path d="M117.6 107h1.8M118.5 106.1v1.8"/>
<circle cx="118.5" cy="107" r=".43"/>
</g>
<path d="M117.6 107h1.8M118.5 106.1v1.8" fill="none" stroke="#1fa74f" stroke-width=".2"/>
<circle cx="97.1" cy="117.8" r=".7" fill="#d1d2d3"/>
<circle cx="97.1" cy="117.8" r=".7" fill="none" stroke="#211e1e" stroke-width=".2"/>
<circle cx="97.1" cy="117.8" r=".43" fill="#fff"/>
<g fill="none" stroke="#211e1e" stroke-width=".2">
<path d="M96.1 117.9h1.9M97.1 116.9v1.9"/>
<circle cx="97.1" cy="117.8" r=".43"/>
</g>
<path d="M96.1 117.9h1.9M97.1 116.9v1.9" fill="none" stroke="#1fa74f" stroke-width=".2"/>
<circle cx="109.4" cy="117.8" r=".7" fill="#d1d2d3"/>
<circle cx="109.4" cy="117.8" r=".7" fill="none" stroke="#211e1e" stroke-width=".2"/>
<circle cx="109.4" cy="117.8" r=".43" fill="#fff"/>
<g fill="none" stroke="#211e1e" stroke-width=".2">
<path d="M108.4 117.9h1.9M109.4 116.9v1.9"/>
<circle cx="109.4" cy="117.8" r=".43"/>
</g>
<path d="M108.4 117.9h1.9M109.4 116.9v1.9" fill="none" stroke="#1fa74f" stroke-width=".2"/>
<circle cx="112.4" cy="117.8" r=".7" fill="#d1d2d3"/>
<circle cx="112.4" cy="117.8" r=".7" fill="none" stroke="#211e1e" stroke-width=".2"/>
<circle cx="112.4" cy="117.8" r=".43" fill="#fff"/>
<g fill="none" stroke="#211e1e" stroke-width=".2">
<path d="M111.5 117.9h1.8M112.4 116.9v1.9"/>
<circle cx="112.4" cy="117.8" r=".43"/>
</g>
<path d="M111.5 117.9h1.8M112.4 116.9v1.9" fill="none" stroke="#1fa74f" stroke-width=".2"/>
<circle cx="118.5" cy="117.8" r=".7" fill="#d1d2d3"/>
<circle cx="118.5" cy="117.8" r=".7" fill="none" stroke="#211e1e" stroke-width=".2"/>
<circle cx="118.5" cy="117.8" r=".43" fill="#fff"/>
<g fill="none" stroke="#211e1e" stroke-width=".2">
<path d="M117.6 117.9h1.8M118.5 116.9v1.9"/>
<circle cx="118.5" cy="117.8" r=".43"/>
</g>
<path d="M117.6 117.9h1.8M118.5 116.9v1.9" fill="none" stroke="#1fa74f" stroke-width=".2"/>
<circle cx="118.5" cy="114.7" r=".7" fill="#d1d2d3"/>
<circle cx="118.5" cy="114.7" r=".7" fill="none" stroke="#211e1e" stroke-width=".2"/>
<circle cx="118.5" cy="114.7" r=".43" fill="#fff"/>
<g fill="none" stroke="#211e1e" stroke-width=".2">
<path d="M117.6 114.7h1.8M118.5 113.8v1.9"/>
<circle cx="118.5" cy="114.7" r=".43"/>
</g>
<path d="M117.6 114.7h1.8M118.5 113.8v1.9" fill="none" stroke="#1fa74f" stroke-width=".2"/>
<circle cx="118.5" cy="110.1" r=".7" fill="#d1d2d3"/>
<circle cx="118.5" cy="110.1" r=".7" fill="none" stroke="#211e1e" stroke-width=".2"/>
<circle cx="118.5" cy="110.1" r=".43" fill="#fff"/>
<g fill="none" stroke="#211e1e" stroke-width=".2">
<path d="M104.5 98.2h5.9M90.3 112.5h5.1M100.4 103.9h5.8M112.5 119.5v5.2M117.6 110.1h1.8M118.5 109.2v1.9M119.8 107h4.3M119.8 117.9h4.3M119.8 114.7h4.3M119.8 110h4.3M124.4 103h-2.4v3"/>
<circle cx="118.5" cy="110.1" r=".43"/>
</g>
<path d="M117.6 110.1h1.8M118.5 109.2v1.9" fill="none" stroke="#1fa74f" stroke-width=".2"/>
<path d="M121.7 105.7l.3 .3 .4-.3-.4 1z" fill-rule="evenodd" fill="#211e1e"/>
<path d="M124.4 111.8h-2.4v2.1M125 111.8h5.1" fill="none" stroke="#211e1e" stroke-width=".2"/>
<path d="M121.7 113.6l.3 .3 .4-.3-.4 1z" fill-rule="evenodd" fill="#211e1e"/>
<g fill="#050504">
<path d="M27.4 71.8h.6v1.2l.3 .1 .3-.1 .1-.3v-.6h-.3v-.3h.7v1.3h.2v.4h-.6v-.4a.59 .59 0 0 1-.6 .4 .59 .59 0 0 1-.5-.6v-.8h-.2z"/>
<path d="M29.4 71h.7v2.1h.2v.4h-.8v-.4h.2v-1.7h-.3z"/>
<path d="M30.6 72.1l.4-.3 .9 .1v.4h-.4v-.2h-.3l-.3 .2 .2 .1a.65 .65 0 0 1 .8 .8 1.24 1.24 0 0 1-1.4 .2v-.5h.4v.2l.3 .1 .3-.2-.8-.3-.2-.4z"/>
<path d="M25.5 73.8h.6v.2l-.3-.1v.3l.2 .1h-.2v.2l.3-.1v.2h-.6z"/>
<path d="M26.4 73.8h.3v.8h-.3l.1-.8z"/>
<path d="M28 74.1h.3v.1l-.2-.1-.2 .2 .4 .3-.5-.1z"/>
<path d="M28.7 73.9l.3 .2a.25 .25 0 0 0-.2 .3 .25 .25 0 0 0 .2 .2h-.3l-.1-.5z"/>
<path d="M29.3 74h.2v.2l.3-.2a.38 .38 0 0 0-.2 .6h-.3z"/>
<path d="M30.9 74h.2v.2l.3-.1 .2 .5h-.3l.1-.3-.2-.2-.1 .2 .1 .3h-.3z"/>
<path d="M32.5 74.1h.4v.1l-.2-.1-.2 .2 .4 .3-.5-.1z"/>
<path d="M33.3 74.1h.3v.1h-.3l.3 .1v.3h-.4v-.1h.4l-.4-.2z"/>
<path d="M22.3 72.1a1.49 1.49 0 0 1 2.7 .3l-.1 .7-1.3 .1 .1-.8-.5 .1-.1 .9-.7 .3-.1-.2 .6-.4v-.8l1.1-.3-.1 .8 .7-.1a1.05 1.05 0 0 0-.7-.9 1.05 1.05 0 0 0-1.1 .2 1.13 1.13 0 0 0-.8 1.1 1.13 1.13 0 0 0 .9 1.1l.9-.2 1-.7a1.59 1.59 0 0 1-1.4 1.1 1.59 1.59 0 0 1-1.5-.9 1.53 1.53 0 0 1 .4-1.4z"/>
<path d="M26.2 71.6v.7h.2a.36 .36 0 0 0 .4-.4 .36 .36 0 0 0-.4-.3zM25.5 71.3h.9a.72 .72 0 0 1 .8 .8 .72 .72 0 0 1-1 .5v.5h.2v.4h-.9v-.4h.2v-1.5h-.2z"/>
<path d="M32.8 72.1l-.2 .3h.7l-.2-.3zM32.4 72a.83 .83 0 0 1 .9-.1 .83 .83 0 0 1 .5 .8h-1.2a.71 .71 0 0 0 1.1 .4v.3a.96 .96 0 0 1-1.3-.1 .96 .96 0 0 1 0-1.3z"/>
<path d="M27.2 74.2l-.1 .1h.3zM27.1 74.1h.3l.2 .2-.5 .1 .1 .1h.3a.3 .3 0 0 1-.5 0 .3 .3 0 0 1 .1-.4z"/>
<path d="M30.2 74.2v.3h.2v-.3zM30 74.3a.31 .31 0 0 1 .6 0 .31 .31 0 0 1-.6 0z"/>
<path d="M31.9 73.8a.1 .1 0 0 1 .2 0 .1 .1 0 0 1-.2 0zM31.9 74h.2v.6h-.2z"/>
</g>
<path d="M118.9 56.3v13.2M119.9 56.3v13.2" fill="none" stroke="#211e1e" stroke-width=".2"/>
<circle cx="122" cy="57.1" r=".42" fill="#211e1e"/>
<path d="M129.2 56.4h-7.5a.66 .66 0 0 0-.7 .6 .66 .66 0 0 0 .7 .7 .66 .66 0 0 0-.7 .6 .66 .66 0 0 0 .7 .7 .66 .66 0 0 0-.7 .7 .66 .66 0 0 0 .7 .6 .66 .66 0 0 0-.7 .7 .66 .66 0 0 0 .7 .6" fill="none" stroke="#211e1e" stroke-width=".2"/>
<circle cx="129.9" cy="56.4" r=".72" fill="#fff"/>
<g fill="none" stroke="#211e1e" stroke-width=".2">
<path d="M121.7 61.7h7.7"/>
<circle cx="129.9" cy="56.4" r=".72"/>
</g>
<circle cx="129.9" cy="61.6" r=".72" fill="#fff"/>
<circle cx="129.9" cy="61.6" r=".72" fill="none" stroke="#211e1e" stroke-width=".2"/>
<circle cx="122" cy="65" r=".42" fill="#211e1e"/>
<path d="M129.2 64.3h-7.5a.66 .66 0 0 0-.7 .7 .66 .66 0 0 0 .7 .7 .66 .66 0 0 0-.7 .6 .66 .66 0 0 0 .7 .7 .66 .66 0 0 0-.7 .6 .66 .66 0 0 0 .7 .7 .66 .66 0 0 0-.7 .7 .66 .66 0 0 0 .7 .6" fill="none" stroke="#211e1e" stroke-width=".2"/>
<circle cx="129.9" cy="64.3" r=".72" fill="#fff"/>
<g fill="none" stroke="#211e1e" stroke-width=".2">
<path d="M121.7 69.6h7.7"/>
<circle cx="129.9" cy="64.3" r=".72"/>
</g>
<circle cx="129.9" cy="69.6" r=".72" fill="#fff"/>
<circle cx="129.9" cy="69.6" r=".72" fill="none" stroke="#211e1e" stroke-width=".2"/>
<circle cx="116.8" cy="60.9" r=".42" fill="#211e1e"/>
<path d="M109.6 60.2h7.5a.66 .66 0 0 1 .7 .7 .66 .66 0 0 1-.7 .6 .66 .66 0 0 1 .7 .7 .66 .66 0 0 1-.7 .7 .66 .66 0 0 1 .7 .6 .66 .66 0 0 1-.7 .7 .66 .66 0 0 1 .7 .6 .66 .66 0 0 1-.7 .7" fill="none" stroke="#211e1e" stroke-width=".2"/>
<circle cx="108.8" cy="60.2" r=".72" fill="#fff"/>
<g fill="none" stroke="#211e1e" stroke-width=".2">
<path d="M109.3 65.5h7.8"/>
<circle cx="108.8" cy="60.2" r=".72"/>
</g>
<circle cx="108.8" cy="65.5" r=".72" fill="#fff"/>
<circle cx="108.8" cy="65.5" r=".72" fill="none" stroke="#211e1e" stroke-width=".2"/>
<g fill="#211e1e">
<path d="M131.8 55.5a.47 .47 0 0 1 .7-.2 .47 .47 0 0 1 0 .7 .52 .52 0 0 1-.1 .9 .52 .52 0 0 1-.7-.5h.2a.34 .34 0 0 0 .3 .4 .34 .34 0 0 0 .4-.4 .34 .34 0 0 0-.5-.2v-.2a.31 .31 0 0 0 .4-.3 .31 .31 0 0 0-.4-.3 .31 .31 0 0 0-.2 .4h-.2z"/>
<path d="M131.7 68.8h1.1l-.7 1.6h-.2l.1-.3 .6-1.1h-.9z"/>
<path d="M106.2 59.7l.6-.3v1.6h-.2v-1.1h-.4z"/>
<path d="M126.7 52.2a.49 .49 0 0 1 .5-.1 .49 .49 0 0 1 .3 .5h-.3a.24 .24 0 0 0-.3-.2 .24 .24 0 0 0-.1 .4 .25 .25 0 0 0 0 .3 .25 .25 0 0 0 .4-.1h.3a.52 .52 0 0 1-.6 .5 .52 .52 0 0 1-.4-.7zM125.7 52.4l-.1 .2h.5l-.2-.2zM125.5 52.2a.56 .56 0 0 1 .7 0 .56 .56 0 0 1 .2 .7h-.8a.24 .24 0 0 0 .1 .3 .24 .24 0 0 0 .4-.1h.3a.55 .55 0 0 1-.8 .4 .55 .55 0 0 1-.3-.8zM124.2 51.7a.58 .58 0 0 1 .6-.1 .58 .58 0 0 1 .4 .6h-.3a.25 .25 0 0 0-.4-.3 .25 .25 0 0 0 0 .4l.3 .1a.59 .59 0 0 1 .3 .7 .59 .59 0 0 1-.6 .4 .59 .59 0 0 1-.5-.6h.3a.27 .27 0 0 0 .2 .3 .27 .27 0 0 0 .3-.1 .27 .27 0 0 0-.2-.4 .59 .59 0 0 1-.6-.3 .59 .59 0 0 1 .2-.7zM113.8 52.1h.3v1.4h-.3zM113.8 51.6h.3v.3h-.3zM113 52.1h.3v.2l.3-.2v.3l-.3 .2v.9h-.3zM111.9 51.9v.6h.3a.27 .27 0 0 0 .3-.3 .27 .27 0 0 0-.3-.3zM111.6 51.6h.7a.62 .62 0 0 1 .4 .8 .62 .62 0 0 1-.8 .4v.7h-.3z"/>
<path d="M132.3 60.9l-.5 .7h.6zM132.4 60.6h.2v1h.2v.2h-.2v.4h-.2v-.4h-.7v-.2z"/>
<path d="M131.9 63.9a.3 .3 0 0 0 .6 0 .3 .3 0 0 0-.6 0zM131.9 64.6a.35 .35 0 0 0 .7 0 .35 .35 0 0 0-.7 0zM131.8 63.6a.46 .46 0 0 1 .7-.1 .46 .46 0 0 1 0 .7 .49 .49 0 0 1 .1 .8 .49 .49 0 0 1-.7 0 .49 .49 0 0 1 .1-.8l-.2-.2z"/>
<path d="M106.5 65a.89 .89 0 0 0 .1 1.2 .78 .78 0 0 0 0-1.2zM106.3 65a.62 .62 0 0 1 .7 0 .62 .62 0 0 1 .2 .7 .58 .58 0 0 1-.7 .7 .58 .58 0 0 1-.4-.8zM105 65.1l.6-.3v1.6h-.3v-1.2h-.3z"/>
</g>
<path d="M159.4 54v24.9M160.4 54v24.9" fill="none" stroke="#211e1e" stroke-width=".2"/>
<circle cx="157.2" cy="64.2" r=".44" fill="#211e1e"/>
<path d="M149.6 63.5h7.9a.7 .7 0 0 1 .7 .7 .7 .7 0 0 1-.7 .7 .7 .7 0 0 1 .7 .7 .7 .7 0 0 1-.7 .7 .7 .7 0 0 1 .7 .7 .7 .7 0 0 1-.7 .7 .7 .7 0 0 1 .7 .7 .7 .7 0 0 1-.7 .7" fill="none" stroke="#211e1e" stroke-width=".2"/>
<circle cx="148.9" cy="63.5" r=".75" fill="#fff"/>
<circle cx="148.9" cy="63.5" r=".75" fill="none" stroke="#211e1e" stroke-width=".2"/>
<circle cx="162.5" cy="61.7" r=".44" fill="#211e1e"/>
<path d="M170.9 61h-8.6a.7 .7 0 0 0-.8 .7 .7 .7 0 0 0 .8 .7 .7 .7 0 0 0-.8 .7 .7 .7 0 0 0 .8 .7 .7 .7 0 0 0-.8 .7 .7 .7 0 0 0 .8 .6" fill="none" stroke="#211e1e" stroke-width=".2"/>
<circle cx="171.7" cy="72.1" r=".75" fill="#fff"/>
<circle cx="171.7" cy="72.1" r=".75" fill="none" stroke="#211e1e" stroke-width=".2"/>
<circle cx="171.7" cy="61" r=".75" fill="#fff"/>
<g fill="none" stroke="#211e1e" stroke-width=".2">
<path d="M162.2 65.1h9.4M162.3 68h9M162.3 67.9a.7 .7 0 0 0-.7 .7 .7 .7 0 0 0 .7 .7 .7 .7 0 0 0-.7 .7 .7 .7 0 0 0 .7 .7 .7 .7 0 0 0-.7 .7 .7 .7 0 0 0 .7 .7h8.6"/>
<circle cx="171.7" cy="61" r=".75"/>
</g>
<circle cx="171.8" cy="65.1" r=".75" fill="#fff"/>
<circle cx="171.8" cy="65.1" r=".75" fill="none" stroke="#211e1e" stroke-width=".2"/>
<circle cx="171.8" cy="67.9" r=".75" fill="#fff"/>
<circle cx="171.8" cy="67.9" r=".75" fill="none" stroke="#211e1e" stroke-width=".2"/>
<circle cx="162.6" cy="68.7" r=".44" fill="#211e1e"/>
<path d="M149.4 69.1h8.1" fill="none" stroke="#211e1e" stroke-width=".2"/>
<circle cx="148.9" cy="69" r=".75" fill="#fff"/>
<circle cx="148.9" cy="69" r=".75" fill="none" stroke="#211e1e" stroke-width=".2"/>
<circle cx="171.7" cy="79" r=".75" fill="#fff"/>
<g fill="none" stroke="#211e1e" stroke-width=".2">
<path d="M162.3 74.8h9M162.3 74.8a.7 .7 0 0 0-.7 .7 .7 .7 0 0 0 .7 .7 .7 .7 0 0 0-.7 .7 .7 .7 0 0 0 .7 .7 .7 .7 0 0 0-.7 .7 .7 .7 0 0 0 .7 .7h8.6"/>
<circle cx="171.7" cy="79" r=".75"/>
</g>
<circle cx="171.8" cy="74.8" r=".75" fill="#fff"/>
<circle cx="171.8" cy="74.8" r=".75" fill="none" stroke="#211e1e" stroke-width=".2"/>
<g fill="#211e1e">
<circle cx="162.6" cy="75.5" r=".44"/>
<circle cx="162.5" cy="54.8" r=".44"/>
</g>
<path d="M170.9 54.1h-8.6a.7 .7 0 0 0-.8 .7 .7 .7 0 0 0 .8 .7 .7 .7 0 0 0-.8 .7 .7 .7 0 0 0 .8 .7 .7 .7 0 0 0-.8 .7 .7 .7 0 0 0 .8 .7" fill="none" stroke="#211e1e" stroke-width=".2"/>
<circle cx="171.7" cy="54.1" r=".75" fill="#fff"/>
<g fill="none" stroke="#211e1e" stroke-width=".2">
<path d="M162.2 58.3h9.4"/>
<circle cx="171.7" cy="54.1" r=".75"/>
</g>
<circle cx="171.8" cy="58.3" r=".75" fill="#fff"/>
<circle cx="171.8" cy="58.3" r=".75" fill="none" stroke="#211e1e" stroke-width=".2"/>
<path d="M156.5 110.8h8M192.4 117.2h7.9" fill="none" stroke="#231f20" stroke-width=".2"/>
<text font-size="6.3" fill="#189ca6" x="12.7" y="17.6">High Isolation Gate Drive Transformers</text>
<g font-size="4.9" fill="#231f20">
<text x="76.8" y="34.1">Mechanicals</text>
<text x="152.9" y="34.1">Schematics</text>
</g>
<text font-size="4.2" fill="#fff" x="15.9" y="40.2">PO58xxNL</text>
<text font-size="4.2" fill="#189ca6" x="12.7" y="203.5">For More Information</text>
<g font-size="3.5" fill="#040503">
<text x="143.3" y="99">Weight.............................5 grams</text>
<text x="143.3" y="103.2">Tray.....................................80/tray</text>
<text x="143.3" y="111.7">Dimension:</text>
<text x="157.2" y="109.6">Inches</text>
<text x="158.4" y="113.9">mm</text>
<text x="143.2" y="118.1">Unless otherwise specified, all tolerances are±</text>
<text x="194.3" y="116.1">.010</text>
<text x="194.1" y="120.3">0,25</text>
</g>
<g font-size="3.5" fill="#231f20">
<text x="36.3" y="262.8">2</text>
<text x="132.6" y="262.8">P515.C (04/15)</text>
</g>
<g font-size="3.2" fill="#189ca6">
<text x="12.7" y="208">Pulse Worldwide</text>
<text x="42.2" y="208">Pulse Europe</text>
<text x="71.7" y="208">Pulse China Headquarters</text>
<text x="105.8" y="208">Pulse North China</text>
<text x="139.8" y="208">Pulse South Asia</text>
<text x="173.9" y="208">Pulse North Asia</text>
<text x="12.7" y="211.2">Headquarters</text>
</g>
<g font-size="3.2" fill="#231f20">
<text x="12.7" y="214.4">12220 World Trade Drive</text>
<text x="42.2" y="211.2">Einsteinstrasse 1</text>
<text x="42.2" y="214.4">D-71083 Herren-</text>
<text x="71.7" y="211.2">B402, Shenzhen Academy of</text>
<text x="71.7" y="214.4">Aerospace Technol-</text>
<text x="105.8" y="211.2">Room 2704/2705</text>
<text x="105.8" y="214.4">Super Ocean Finance</text>
<text x="139.8" y="211.2">135 Joo Seng Road</text>
<text x="139.8" y="214.4">#03-02</text>
<text x="173.9" y="211.2">3F, No. 198</text>
<text x="173.9" y="214.4">Zhongyuan Road</text>
<text x="12.7" y="217.5">San Diego, CA</text>
<text x="12.7" y="220.7">92128</text>
<text x="42.2" y="217.5">berg</text>
<text x="42.2" y="220.7">Germany</text>
<text x="71.7" y="217.5">ogy Bldg.</text>
<text x="71.7" y="220.7">10th Kejinan Road</text>
<text x="105.8" y="217.5">Ctr.</text>
<text x="105.8" y="220.7">2067 Yan An Road</text>
<text x="139.8" y="217.5">PM Industrial Bldg.</text>
<text x="139.8" y="220.7">Singapore 368363</text>
<text x="173.9" y="217.5">Zhongli City</text>
<text x="173.9" y="220.7">Taoyuan County 320</text>
<text x="12.7" y="223.9">U.S.A.</text>
<text x="71.7" y="223.9">High-Tech Zone</text>
<text x="71.7" y="227.1">Nanshan District</text>
<text x="105.8" y="223.9">West</text>
<text x="105.8" y="227.1">Shanghai 200336</text>
<text x="173.9" y="223.9">Taiwan R. O. C.</text>
<text x="173.9" y="227.1">Tel: 886 3 4356768</text>
<text x="12.7" y="233.4">Tel: 858 674 8100</text>
<text x="42.2" y="233.4">Tel: 49 7032 78060</text>
<text x="71.7" y="230.2">Shenzen, PR China</text>
<text x="71.7" y="233.4">518057</text>
<text x="105.8" y="230.2">China</text>
<text x="139.8" y="230.2">Tel: 65 6287 8998</text>
<text x="139.8" y="233.4">Fax: 65 6287 8998</text>
<text x="173.9" y="230.2">Fax: 886 3 4356823 (Pulse)</text>
<text x="173.9" y="233.4">Fax: 886 3 4356820 (FRE)</text>
<text x="12.7" y="236.6">Fax: 858 674 8262</text>
<text x="42.2" y="236.6">Fax: 49 7032 7806 135</text>
<text x="71.7" y="236.6">Tel: 86 755 33966678</text>
<text x="71.7" y="239.8">Fax: 86 755 33966700</text>
<text x="105.8" y="236.6">Tel: 86 21 62787060</text>
<text x="105.8" y="239.8">Fax: 86 2162786973</text>
<text x="12.7" y="243.5">Performance warranty of products offered on this data sheet is limited to the parameters specified. Data is subject to change without notice. Other brand and product names mentioned herein may be</text>
<text x="12.7" y="247.4">trademarks or registered trademarks of their respective owners. © Copyright, 2015. Pulse Electronics, Inc. All rights reserved.</text>
<text x="64.3" y="262.8">pulseelectronics.com</text>
</g>
<text font-size="3" fill="#231f20" x="146.2" y="48.8">P0585NL/P0585ANL</text>
<text font-size="2.8" fill="#231f20" x="106.4" y="48.5">P0584NL/P0584ANL</text>
<g font-size="2.7" fill="#211e1e">
<text x="26.2" y="58.1">20,57</text>
<text x="26.9" y="55.4">.810</text>
<text x="33.6" y="56.3">MAX</text>
<text x="68.6" y="58.1">12,19</text>
<text x="69.3" y="55.4">.480</text>
<text x="76" y="56.3">MAX</text>
<text x="49.5" y="70.3">.750</text>
<text x="55.5" y="71.2">MAX</text>
<text x="48.8" y="73">19,05</text>
<text x="19.3" y="90.1">.130</text>
<text x="19.3" y="93.1">3,30</text>
<text x="69.1" y="101.2">.700</text>
<text x="104.3" y="100.4">17,78</text>
<text x="105.1" y="97.7">.700</text>
<text x="17.5" y="102.4">1</text>
<text x="46.9" y="102.4">4</text>
<text x="57.1" y="106.3">10</text>
<text x="68.3" y="103.9">17,78</text>
<text x="83.5" y="106.3">7</text>
<text x="93" y="106.3">10</text>
<text x="99.8" y="106.1">10,16</text>
<text x="100.6" y="103.4">.400</text>
<text x="119.4" y="106.3">7</text>
<text x="124.9" y="102.5">.100</text>
<text x="124.9" y="105.2">2,54</text>
<text x="46.9" y="114">7</text>
<text x="54.2" y="112">.350</text>
<text x="90.2" y="112">.350</text>
<text x="124.9" y="111.3">.100</text>
<text x="15.8" y="114.2">10</text>
<text x="54.2" y="114.7">8,89</text>
<text x="67.4" y="114.1">(6X) .040</text>
<text x="90.2" y="114.7">8,89</text>
<text x="103.3" y="114.1">(10X) .040</text>
<text x="124.9" y="114">2,54</text>
<text x="58.6" y="120.2">1</text>
<text x="66.9" y="121.4">.200</text>
<text x="66.9" y="124.1">5,08</text>
<text x="83.5" y="120.2">4</text>
<text x="94.5" y="120.2">1</text>
<text x="102.9" y="121.4">.200</text>
<text x="102.9" y="124.1">5,08</text>
<text x="119.4" y="120.2">4</text>
<text x="71.3" y="129.2">SUGGESTED PCB HOLE PATTERN</text>
</g>
<g font-size="2.4" fill="#211e1e">
<text x="173.1" y="55.1">2</text>
<text x="173.1" y="59.3">3</text>
<text x="146" y="64.3">1</text>
<text x="173.1" y="61.9">9</text>
<text x="173.1" y="66">8</text>
<text x="144.6" y="70">10</text>
<text x="173.1" y="68.8">4</text>
<text x="173.1" y="73">5</text>
<text x="173.1" y="75.6">7</text>
<text x="173.1" y="79.9">6</text>
<text x="54.3" y="93">P0584NL/P0584ANL (6 pins)</text>
<text x="93.2" y="93">P0585NL/P0585ANL (10 pins)</text>
</g>
<g font-size="2.3" fill="#231f20">
<text x="129.2" y="59.5">GATE</text>
<text x="103.6" y="63.6">DRIVE</text>
<text x="129.2" y="67.7">GATE</text>
</g>
<g font-size="2.1" fill="#211e1e">
<text x="173.8" y="57">GATE</text>
<text x="173.8" y="63.6">GATE</text>
<text x="140.9" y="67.1">DRIVE</text>
<text x="173.8" y="70.5">GATE</text>
<text x="173.8" y="77.7">GATE</text>
</g>
<text font-size="1.8" fill="#211e1e" x="25.8" y="76.3">P058xxNL</text>
<text font-size="1.3" fill="#211e1e" x="21.2" y="77.9">Date Code Country of Origin</text>
</svg>
